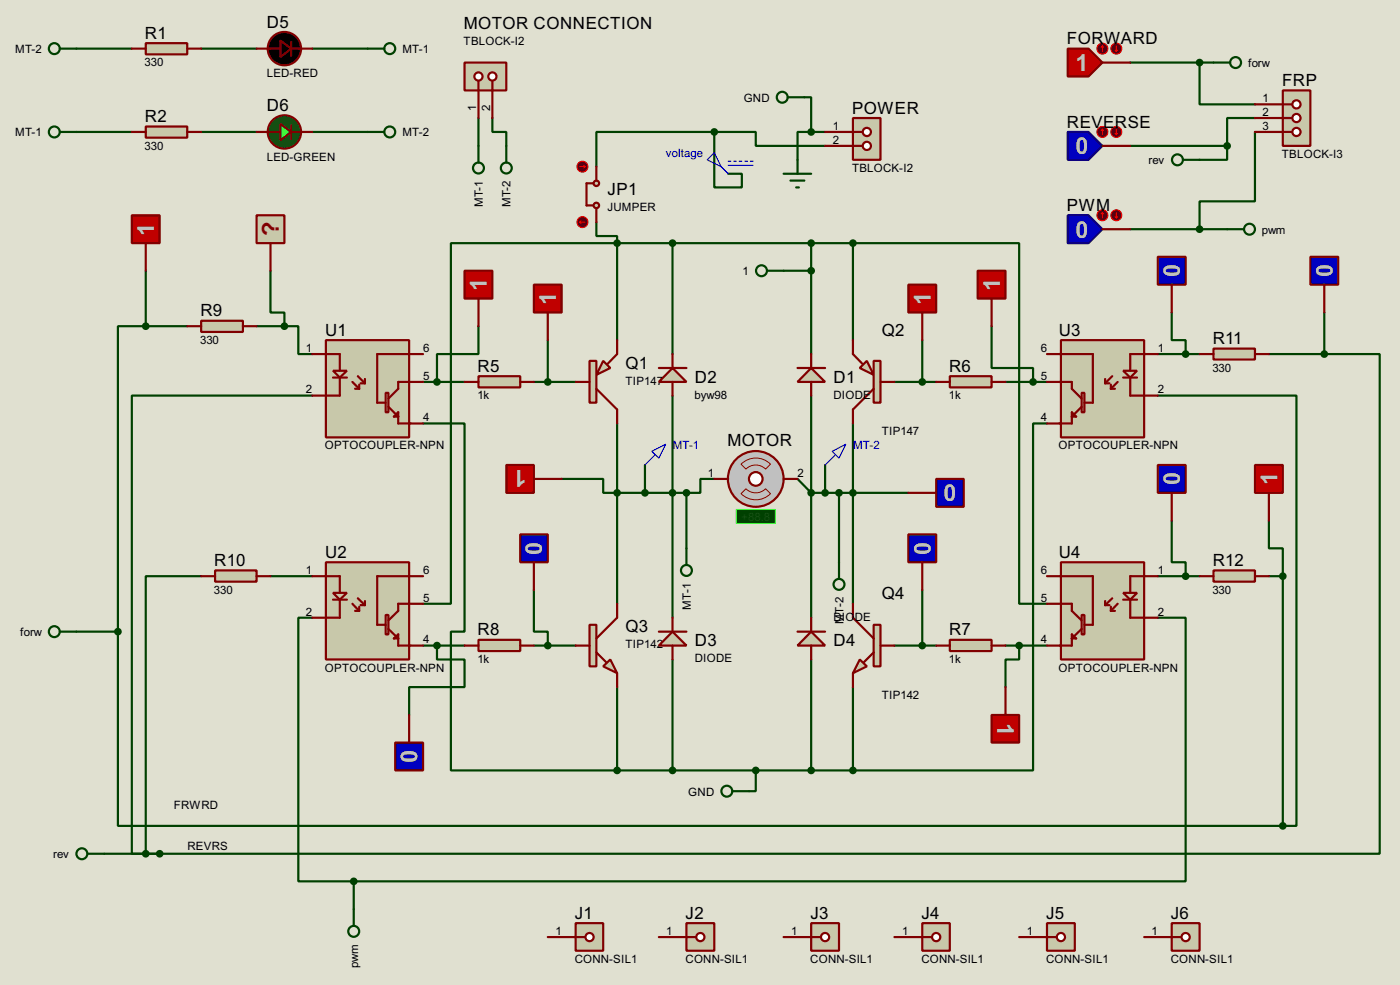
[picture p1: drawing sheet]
<svg xmlns="http://www.w3.org/2000/svg" width="256mm" height="180mm" viewBox="0 0 256 180" stroke-linecap="round" stroke-linejoin="round" font-family="sans-serif">
<path d="M0 0h256.5v180.3h-256.5z" fill="#e0e0d0"/>
<g fill="none" stroke="#004000" stroke-width=".4">
<path d="M14 8.9h10.2M36.9 8.9h10.1M57.2 8.9h10.2M147.4 17.8h1.2v6.4M207.1 11.5h15.2M219.8 11.5v7.6h10.1M14 24.2h10.2M36.9 24.2h10.1M57.2 24.2h10.2M87.7 21.6v5.1M90.2 21.6v2.6h2.6v2.5M130.9 24.2v10.1h5v-2.5h-2.5"/>
<path d="M130.9 24.2h7.6v2.5h12.7M130.9 24.2h-21.6v6.3M148.6 24.2h-2.5v5.1M148.6 24.2h2.6M207.1 26.7h17.7M224.8 26.7v2.6h-5M229.9 21.6h-5.1v5.1M229.9 24.2v12.7h-10.1v5.1M26.7 59.7h-5.1v55.9M26.7 59.7h7.6M26.7 49.6v10.1M47 59.7h5.1"/>
<path d="M49.6 49.6v7.6h2.5v2.5M52.1 59.7h2.6v5.1h2.5M87.7 59.7v5.1h-7.6v5.1M109.3 40.7v2.5h3.8v1.3M113.1 44.5h-30.5v66h-5.1M113.1 44.5v17.8M113.1 44.5h43.2M123.2 44.5v20.3M143.6 49.6h5M148.6 44.5v20.3M156.3 44.5h30.4v66h5.1M156.3 44.5v17.8"/>
<path d="M181.7 59.7v7.7h7.6v2.5M207.1 42h17.7M214.7 57.2v5.1h2.5v2.5M242.6 57.2v7.6M57.2 72.4h-33v83.9h2.5v-50.8h10.2M77.5 77.5h7.6v38.1h-2.5v25.4h30.5M77.5 69.9h7.6M97.8 69.9h7.7M100.4 62.3v7.6M113.1 77.5v33M123.2 72.4v40.7M148.6 72.4v40.7"/>
<path d="M156.3 77.5v33M163.9 69.9h7.6M169 62.3v7.6M184.2 69.9h7.6M191.8 77.5h-2.5v63.5h-33M212.1 72.4h25.4v78.8h-2.5M212.1 64.8h7.7M232.5 64.8h10.1M242.6 64.8h10.2v91.5h-233.7M102.9 87.7h7.6v2.5h15.3M118.2 85.1v5.1M125.8 90.2v10.2"/>
<path d="M130.9 87.7h-2.6v2.5h-2.5M146.1 87.7l2.5 2.5h17.8M151.2 85.1v5.1M153.7 90.2v12.7M214.7 95.3v7.6h2.5v2.6M232.5 95.3v5.1h2.5v5.1M14 115.6h7.6M21.6 115.6v35.6h213.4M49.6 105.5h7.6M57.2 113.1h-2.5v48.2h10.1M77.5 118.2h7.6M80.1 118.2v2.5h5v5.1h-10.1v5.1"/>
<path d="M97.8 108v7.6h2.6v2.6M97.8 118.2h7.7M163.9 118.2h7.6M169 108v10.2M184.2 118.2h7.6M186.7 118.2v2.5h-2.5v5.1M212.1 113.1h5.1v48.2h-152.4M212.1 105.5h7.7M232.5 105.5h2.5M235 105.5v45.7M113.1 125.8v15.2M123.2 120.7v20.3"/>
<path d="M148.6 120.7v20.3M156.3 125.8v15.2M113.1 141h43.2M138.5 141v3.8h-1.3M64.8 161.3v5.1"/>
</g>
<path d="M110.5 66.1l1.3 1.3-2.5 1.2z" fill="#c8c8aa" stroke="#800000" stroke-width=".4"/>
<path d="M108 66.1h1.3v7.6h-1.3z" fill="#c8c8aa" stroke="#800000" stroke-width=".4"/>
<path d="M105.5 69.9h2.5M109.3 71.2l3.8 3.8v2.5M113.1 62.3v2.5l-1.8 1.8" fill="none" stroke="#800000" stroke-width=".4"/>
<path d="M157.5 67.4l1.3-1.3 1.3 2.5z" fill="#c8c8aa" stroke="#800000" stroke-width=".4"/>
<path d="M160.1 66.1h1.2v7.6h-1.2z" fill="#c8c8aa" stroke="#800000" stroke-width=".4"/>
<path d="M156.3 62.3v2.5l1.7 1.8M160.1 71.2l-3.8 3.8v2.5M161.3 69.9h2.6" fill="none" stroke="#800000" stroke-width=".4"/>
<path d="M110.5 122l1.3-1.3 1.3 2.5z" fill="#c8c8aa" stroke="#800000" stroke-width=".4"/>
<path d="M108 114.4h1.3v7.6h-1.3z" fill="#c8c8aa" stroke="#800000" stroke-width=".4"/>
<path d="M105.5 118.2h2.5M109.3 119.4l1.8 1.8M113.1 110.5v2.6l-3.8 3.8M113.1 123.2v2.6" fill="none" stroke="#800000" stroke-width=".4"/>
<path d="M157.5 120.7l1.3 1.3-2.5 1.2z" fill="#c8c8aa" stroke="#800000" stroke-width=".4"/>
<path d="M160.1 114.4h1.2v7.6h-1.2z" fill="#c8c8aa" stroke="#800000" stroke-width=".4"/>
<path d="M156.3 110.5v2.6l3.8 3.8M160.1 119.4l-1.8 1.8M161.3 118.2h2.6M156.3 123.2v2.6" fill="none" stroke="#800000" stroke-width=".4"/>
<g fill="#004000" stroke="#004000" stroke-width=".4">
<circle cx="113" cy="90.2" r=".5"/>
<circle cx="156.2" cy="90.2" r=".5"/>
<circle cx="113" cy="44.5" r=".5"/>
<circle cx="156.2" cy="44.5" r=".5"/>
<circle cx="113" cy="141" r=".5"/>
<circle cx="156.2" cy="141" r=".5"/>
</g>
<path d="M87.7 68.9h7.6v2h-7.6z" fill="#c8c8aa" stroke="#800000" stroke-width=".4"/>
<path d="M85.1 69.9h2.6M95.3 69.9h2.5" fill="none" stroke="#800000" stroke-width=".4"/>
<path d="M174 68.9h7.7v2h-7.7z" fill="#c8c8aa" stroke="#800000" stroke-width=".4"/>
<path d="M171.5 69.9h2.5M181.7 69.9h2.5" fill="none" stroke="#800000" stroke-width=".4"/>
<path d="M174 117.1h7.7v2.1h-7.7z" fill="#c8c8aa" stroke="#800000" stroke-width=".4"/>
<path d="M171.5 118.2h2.5M181.7 118.2h2.5" fill="none" stroke="#800000" stroke-width=".4"/>
<path d="M87.7 117.1h7.6v2.1h-7.6z" fill="#c8c8aa" stroke="#800000" stroke-width=".4"/>
<path d="M85.1 118.2h2.6M95.3 118.2h2.5" fill="none" stroke="#800000" stroke-width=".4"/>
<path d="M59.7 62.3h15.3v17.8h-15.3z" fill="#c8c8aa" stroke="#800000" stroke-width=".4"/>
<path d="M61 67.9h2.6l-1.3 1.2z" fill="#c8c8aa" stroke="#800000" stroke-width=".4"/>
<g fill="none" stroke="#800000" stroke-width=".4">
<path d="M57.2 64.8h5.1v3.1M61 69.1h2.6M62.3 69.1v3.3h-5.1M64.6 69.9l1.2 1.3M65.1 71.2h.7M65.6 68.9l1.3 1.3M65.8 70.4v.8M66.1 70.2h.8M66.9 69.4v.8M70.7 71.9h.5v3.6h-.5zM71.2 74.5l1.8 1.8h-.8l.8-.8v2h4.5M77.5 69.9h-4.5v1.3l-1.8 1.8"/>
<path d="M77.5 64.8h-8.4v8.9h1.6"/>
</g>
<path d="M59.7 102.9h15.3v17.8h-15.3z" fill="#c8c8aa" stroke="#800000" stroke-width=".4"/>
<path d="M61 108.5h2.6l-1.3 1.3z" fill="#c8c8aa" stroke="#800000" stroke-width=".4"/>
<g fill="none" stroke="#800000" stroke-width=".4">
<path d="M57.2 105.5h5.1v3M61 109.8h2.6M62.3 109.8v3.3h-5.1M64.6 110.5l1.2 1.3M65.1 111.8h.7M65.6 109.5l1.3 1.3M65.8 111.1v.7M66.1 110.8h.8M66.9 110v.8M70.7 112.6h.5v3.5h-.5zM71.2 115.1l1.8 1.8h-.8l.8-.8v2.1h4.5M77.5 110.5h-4.5v1.3l-1.8 1.8"/>
<path d="M77.5 105.5h-8.4v8.9h1.6"/>
</g>
<path d="M194.4 62.3h15.2v17.8h-15.2z" fill="#c8c8aa" stroke="#800000" stroke-width=".4"/>
<path d="M205.8 67.9h2.5l-1.2 1.2z" fill="#c8c8aa" stroke="#800000" stroke-width=".4"/>
<g fill="none" stroke="#800000" stroke-width=".4">
<path d="M191.8 69.9h4.6v1.3l1.8 1.8M191.8 64.8h8.4v8.9h-1.5M198.2 71.9h.5v3.6h-.5zM198.2 74.5l-1.8 1.8h.8l-.8-.8v2h-4.6M202.5 69.4v.8M202.5 70.2h.8M203.5 70.4v.8M203.5 71.2h.8M203.8 68.9l-1.3 1.3M204.8 69.9l-1.3 1.3M205.8 69.1h2.5M207.1 69.1v3.3h5"/>
<path d="M212.1 64.8h-5v3.1"/>
</g>
<path d="M194.4 102.9h15.2v17.8h-15.2z" fill="#c8c8aa" stroke="#800000" stroke-width=".4"/>
<path d="M205.8 108.5h2.5l-1.2 1.3z" fill="#c8c8aa" stroke="#800000" stroke-width=".4"/>
<g fill="none" stroke="#800000" stroke-width=".4">
<path d="M191.8 110.5h4.6v1.3l1.8 1.8M191.8 105.5h8.4v8.9h-1.5M198.2 112.6h.5v3.5h-.5zM198.2 115.1l-1.8 1.8h.8l-.8-.8v2.1h-4.6M202.5 110v.8M202.5 110.8h.8M203.5 111.1v.7M203.5 111.8h.8M203.8 109.5l-1.3 1.3M204.8 110.5l-1.3 1.3M205.8 109.8h2.5M207.1 109.8v3.3h5"/>
<path d="M212.1 105.5h-5v3"/>
</g>
<path d="M36.9 58.7h7.6v2.1h-7.6z" fill="#c8c8aa" stroke="#800000" stroke-width=".4"/>
<path d="M34.3 59.7h2.6M44.5 59.7h2.5" fill="none" stroke="#800000" stroke-width=".4"/>
<path d="M39.4 104.4h7.6v2.1h-7.6z" fill="#c8c8aa" stroke="#800000" stroke-width=".4"/>
<path d="M36.9 105.5h2.5M47 105.5h2.6" fill="none" stroke="#800000" stroke-width=".4"/>
<path d="M222.3 63.8h7.6v2h-7.6z" fill="#c8c8aa" stroke="#800000" stroke-width=".4"/>
<path d="M219.8 64.8h2.5M229.9 64.8h2.6" fill="none" stroke="#800000" stroke-width=".4"/>
<path d="M222.3 104.4h7.6v2.1h-7.6z" fill="#c8c8aa" stroke="#800000" stroke-width=".4"/>
<path d="M219.8 105.5h2.5M229.9 105.5h2.6" fill="none" stroke="#800000" stroke-width=".4"/>
<g fill="#004000" stroke="#004000" stroke-width=".4">
<circle cx="26.7" cy="156.3" r=".5"/>
<circle cx="235" cy="151.2" r=".5"/>
</g>
<path d="M148.6 67.4l2.6 2.5h-5.1z" fill="#c8c8aa" stroke="#800000" stroke-width=".4"/>
<path d="M146.1 67.4h5.1M148.6 64.8v2.6M148.6 69.9v2.5" fill="none" stroke="#800000" stroke-width=".4"/>
<path d="M123.2 67.4l2.6 2.5h-5.1z" fill="#c8c8aa" stroke="#800000" stroke-width=".4"/>
<path d="M120.7 67.4h5.1M123.2 64.8v2.6M123.2 69.9v2.5" fill="none" stroke="#800000" stroke-width=".4"/>
<path d="M123.2 115.6l2.6 2.6h-5.1z" fill="#c8c8aa" stroke="#800000" stroke-width=".4"/>
<path d="M120.7 115.6h5.1M123.2 113.1v2.5M123.2 118.2v2.5" fill="none" stroke="#800000" stroke-width=".4"/>
<path d="M148.6 115.6l2.6 2.6h-5.1z" fill="#c8c8aa" stroke="#800000" stroke-width=".4"/>
<path d="M146.1 115.6h5.1M148.6 113.1v2.5M148.6 118.2v2.5" fill="none" stroke="#800000" stroke-width=".4"/>
<g fill="#004000" stroke="#004000" stroke-width=".4">
<circle cx="148.6" cy="44.5" r=".5"/>
<circle cx="123.2" cy="44.5" r=".5"/>
<circle cx="123.2" cy="90.2" r=".5"/>
<circle cx="148.6" cy="90.2" r=".5"/>
<circle cx="148.6" cy="141" r=".5"/>
<circle cx="123.2" cy="141" r=".5"/>
</g>
<path d="M129.6 29.3l1.3-1.3 1.2 2.5zM132.1 30.5l1.3 1.3M133.4 29.5h.5M133.4 30.3h4.6M134.4 29.5h.5M135.4 29.5h.5M136.5 29.5h.5M137.5 29.5h.5" fill="none" stroke="#0000c0" stroke-width=".2"/>
<path d="M134.9 93.3h7.1v2.5h-7.1z" fill="#004000" stroke="#0f0" stroke-width=".2"/>
<circle cx="138.4" cy="87.7" r="5.1" fill="#c0c0c0" stroke="#800000" stroke-width=".4"/>
<path d="M135.8 90.4l.9-.9a2.54 2.54 0 0 0 3.6 0l.9 .9a3.8 3.8 0 0 1-5.4 0zM135.8 85a3.8 3.8 0 0 1 5.4 0l-.9 .9a2.54 2.54 0 0 0-3.6 0z" fill="none" stroke="#800000" stroke-width=".18"/>
<circle cx="138.4" cy="87.7" r="1.25" fill="#feffff" stroke="#800000" stroke-width=".4"/>
<path d="M130.9 87.7h2.5M143.6 87.7h2.5" fill="none" stroke="#800000" stroke-width=".4"/>
<path d="M156.3 21.6h5v7.7h-5z" fill="#c8c8aa" stroke="#800000" stroke-width=".4"/>
<path d="M156.3 24.2h1.7" fill="none" stroke="#800000" stroke-width=".4"/>
<circle cx="158.8" cy="24.2" r=".75" fill="#feffff" stroke="#800000" stroke-width=".4"/>
<path d="M156.3 26.7h1.7" fill="none" stroke="#800000" stroke-width=".4"/>
<circle cx="158.8" cy="26.7" r=".75" fill="#feffff" stroke="#800000" stroke-width=".4"/>
<path d="M108.8 33.6h-1.3v4h1.3M151.2 24.2h5.1M151.2 26.7h5.1" fill="none" stroke="#800000" stroke-width=".4"/>
<g fill="none" stroke="#004000" stroke-width=".4">
<path d="M143.6 31.8h5M144.8 33.1h2.6M145.9 34.3h.5M146.1 29.3v2.5M140.5 49.6h3.1"/>
<circle cx="139.5" cy="49.6" r="1"/>
</g>
<circle cx="148.6" cy="49.6" r=".5" fill="#004000" stroke="#004000" stroke-width=".4"/>
<g fill="#c8c8aa" stroke="#800000" stroke-width=".4">
<circle cx="109.2" cy="37.6" r=".5"/>
<circle cx="109.2" cy="33.6" r=".5"/>
</g>
<path d="M109.3 30.5v2.6M109.3 38.2v2.5" fill="none" stroke="#800000" stroke-width=".4"/>
<circle cx="106.7" cy="40.7" r="1" fill="#400000" stroke="#f00" stroke-width=".2"/>
<path d="M106.2 40.7l.3 .2M106.2 40.7h1M106.5 40.4l-.3 .3" fill="none" stroke="#f00" stroke-width=".2"/>
<circle cx="106.7" cy="30.5" r="1" fill="#400000" stroke="#f00" stroke-width=".2"/>
<path d="M106.2 30.5h1M107 30.3l.2 .2M107.2 30.5l-.2 .3" fill="none" stroke="#f00" stroke-width=".2"/>
<g fill="#004000" stroke="#004000" stroke-width=".4">
<circle cx="130.8" cy="24.2" r=".5"/>
<circle cx="148.6" cy="24.2" r=".5"/>
</g>
<g fill="none" stroke="#004000" stroke-width=".4">
<path d="M144.3 17.8h3.1"/>
<circle cx="143.3" cy="17.8" r="1"/>
</g>
<path d="M195.6 8.9h3.8l2.6 2.6-2.6 2.5h-3.8z" fill-rule="evenodd" fill="#c00000" stroke="#800000" stroke-width=".4"/>
<path d="M202 11.5h5.1" fill="none" stroke="#800000" stroke-width=".4"/>
<circle cx="201.9" cy="8.9" r="1" fill="#400000" stroke="#f00" stroke-width=".2"/>
<path d="M202 8.4l-.3 .3M202 8.4l.2 .3M202 8.4v1.1" fill="none" stroke="#f00" stroke-width=".2"/>
<circle cx="204.5" cy="8.9" r="1" fill="#400000" stroke="#f00" stroke-width=".2"/>
<path d="M204.3 9.2l.2 .3M204.5 8.4v1.1M204.8 9.2l-.3 .3" fill="none" stroke="#f00" stroke-width=".2"/>
<path d="M195.6 24.2h3.8l2.6 2.5-2.6 2.6h-3.8z" fill-rule="evenodd" fill="#0000c0" stroke="#000080" stroke-width=".4"/>
<path d="M202 26.7h5.1" fill="none" stroke="#800000" stroke-width=".4"/>
<circle cx="201.9" cy="24.2" r="1" fill="#400000" stroke="#f00" stroke-width=".2"/>
<path d="M202 23.7l-.3 .2M202 23.7l.2 .2M202 23.7v1" fill="none" stroke="#f00" stroke-width=".2"/>
<circle cx="204.5" cy="24.2" r="1" fill="#400000" stroke="#f00" stroke-width=".2"/>
<path d="M204.3 24.4l.2 .3M204.5 23.7v1M204.8 24.4l-.3 .3" fill="none" stroke="#f00" stroke-width=".2"/>
<path d="M195.6 39.4h3.8l2.6 2.6-2.6 2.5h-3.8z" fill-rule="evenodd" fill="#0000c0" stroke="#000080" stroke-width=".4"/>
<path d="M202 42h5.1" fill="none" stroke="#800000" stroke-width=".4"/>
<circle cx="201.9" cy="39.4" r="1" fill="#400000" stroke="#f00" stroke-width=".2"/>
<path d="M202 38.9l-.3 .3M202 38.9l.2 .3M202 38.9v1" fill="none" stroke="#f00" stroke-width=".2"/>
<circle cx="204.5" cy="39.4" r="1" fill="#400000" stroke="#f00" stroke-width=".2"/>
<path d="M204.3 39.7l.2 .2M204.5 38.9v1M204.8 39.7l-.3 .2" fill="none" stroke="#f00" stroke-width=".2"/>
<path d="M97.8 52.1h5.1v5.1h-5.1z" fill-rule="evenodd" fill="#c00000" stroke="#800000" stroke-width=".4"/>
<path d="M100.4 57.2v5.1" fill="none" stroke="#800000" stroke-width=".4"/>
<circle cx="100.3" cy="69.9" r=".5" fill="#004000" stroke="#004000" stroke-width=".4"/>
<path d="M166.4 97.8h5.1v5.1h-5.1z" fill-rule="evenodd" fill="#0000c0" stroke="#800000" stroke-width=".4"/>
<path d="M169 102.9v5.1" fill="none" stroke="#800000" stroke-width=".4"/>
<circle cx="168.9" cy="118.2" r=".5" fill="#004000" stroke="#004000" stroke-width=".4"/>
<path d="M166.4 52.1h5.1v5.1h-5.1z" fill-rule="evenodd" fill="#c00000" stroke="#800000" stroke-width=".4"/>
<path d="M169 57.2v5.1" fill="none" stroke="#800000" stroke-width=".4"/>
<circle cx="168.9" cy="69.9" r=".5" fill="#004000" stroke="#004000" stroke-width=".4"/>
<path d="M95.3 97.8h5.1v5.1h-5.1z" fill-rule="evenodd" fill="#0000c0" stroke="#800000" stroke-width=".4"/>
<path d="M97.8 102.9v5.1" fill="none" stroke="#800000" stroke-width=".4"/>
<g fill="#004000" stroke="#004000" stroke-width=".4">
<circle cx="100.3" cy="118.2" r=".5"/>
<circle cx="29.2" cy="156.3" r=".5"/>
<circle cx="64.8" cy="161.3" r=".5"/>
</g>
<g fill="none" stroke="#004000" stroke-width=".4">
<path d="M216.7 29.3h3.1M224.8 42h3.1M16.1 156.3h3M64.8 166.4v3.1"/>
<circle cx="215.7" cy="29.3" r="1"/>
<circle cx="228.9" cy="42" r="1"/>
<circle cx="15" cy="156.3" r="1"/>
<circle cx="64.8" cy="170.5" r="1"/>
</g>
<path d="M171.5 87.7h5.1v5.1h-5.1z" fill-rule="evenodd" fill="#0000c0" stroke="#800000" stroke-width=".4"/>
<path d="M166.4 90.2h5.1" fill="none" stroke="#800000" stroke-width=".4"/>
<path d="M92.8 85.1h5v5.1h-5z" fill-rule="evenodd" fill="#c00000" stroke="#800000" stroke-width=".4"/>
<path d="M97.8 87.7h5.1" fill="none" stroke="#800000" stroke-width=".4"/>
<path d="M24.2 39.4h5.1v5.1h-5.1z" fill-rule="evenodd" fill="#c00000" stroke="#800000" stroke-width=".4"/>
<path d="M26.7 44.5v5.1" fill="none" stroke="#800000" stroke-width=".4"/>
<circle cx="26.7" cy="59.7" r=".5" fill="#004000" stroke="#004000" stroke-width=".4"/>
<path d="M229.9 85.1h5.1v5.1h-5.1z" fill-rule="evenodd" fill="#c00000" stroke="#800000" stroke-width=".4"/>
<path d="M232.5 90.2v5.1" fill="none" stroke="#800000" stroke-width=".4"/>
<g fill="#004000" stroke="#004000" stroke-width=".4">
<circle cx="235" cy="105.5" r=".5"/>
<circle cx="21.6" cy="115.6" r=".5"/>
</g>
<g fill="none" stroke="#004000" stroke-width=".4">
<path d="M222.3 11.5h3.1M11 115.6h3"/>
<circle cx="226.3" cy="11.5" r="1"/>
<circle cx="9.9" cy="115.6" r="1"/>
</g>
<path d="M240.1 47h5.1v5.1h-5.1z" fill-rule="evenodd" fill="#0000c0" stroke="#800000" stroke-width=".4"/>
<path d="M242.6 52.1v5.1" fill="none" stroke="#800000" stroke-width=".4"/>
<circle cx="242.6" cy="64.8" r=".5" fill="#004000" stroke="#004000" stroke-width=".4"/>
<path d="M212.1 47h5.1v5.1h-5.1z" fill-rule="evenodd" fill="#0000c0" stroke="#800000" stroke-width=".4"/>
<path d="M214.7 52.1v5.1" fill="none" stroke="#800000" stroke-width=".4"/>
<circle cx="217.2" cy="64.8" r=".5" fill="#004000" stroke="#004000" stroke-width=".4"/>
<path d="M212.1 85.1h5.1v5.1h-5.1z" fill-rule="evenodd" fill="#0000c0" stroke="#800000" stroke-width=".4"/>
<path d="M214.7 90.2v5.1" fill="none" stroke="#800000" stroke-width=".4"/>
<circle cx="217.2" cy="105.5" r=".5" fill="#004000" stroke="#004000" stroke-width=".4"/>
<path d="M85.1 49.6h5.1v5.1h-5.1z" fill-rule="evenodd" fill="#c00000" stroke="#800000" stroke-width=".4"/>
<path d="M87.7 54.7v5" fill="none" stroke="#800000" stroke-width=".4"/>
<circle cx="80" cy="69.9" r=".5" fill="#004000" stroke="#004000" stroke-width=".4"/>
<path d="M72.4 135.9h5.1v5.1h-5.1z" fill-rule="evenodd" fill="#0000c0" stroke="#800000" stroke-width=".4"/>
<path d="M75 130.9v5" fill="none" stroke="#800000" stroke-width=".4"/>
<circle cx="80" cy="118.2" r=".5" fill="#004000" stroke="#004000" stroke-width=".4"/>
<path d="M181.7 130.9h5v5h-5z" fill-rule="evenodd" fill="#c00000" stroke="#800000" stroke-width=".4"/>
<path d="M184.2 125.8v5.1" fill="none" stroke="#800000" stroke-width=".4"/>
<circle cx="186.7" cy="118.2" r=".5" fill="#004000" stroke="#004000" stroke-width=".4"/>
<path d="M179.1 49.6h5.1v5.1h-5.1z" fill-rule="evenodd" fill="#c00000" stroke="#800000" stroke-width=".4"/>
<path d="M181.7 54.7v5" fill="none" stroke="#800000" stroke-width=".4"/>
<circle cx="189.2" cy="69.9" r=".5" fill="#004000" stroke="#004000" stroke-width=".4"/>
<path d="M47 39.4h5.1v5.1h-5.1z" fill-rule="evenodd" fill="#c8c8aa" stroke="#800000" stroke-width=".4"/>
<path d="M49.6 44.5v5.1" fill="none" stroke="#800000" stroke-width=".4"/>
<g fill="#004000" stroke="#004000" stroke-width=".4">
<circle cx="52.1" cy="59.7" r=".5"/>
<circle cx="118.1" cy="90.2" r=".5"/>
<circle cx="151.1" cy="90.2" r=".5"/>
<circle cx="138.4" cy="141" r=".5"/>
</g>
<path d="M119.4 82.6l2.6-1.3-1.3 2.6zM119.9 83.4l-1.7 1.7M152.5 82.6l2.5-1.3-1.3 2.6zM153 83.4l-1.8 1.7" fill="none" stroke="#0000c0" stroke-width=".2"/>
<g fill="none" stroke="#004000" stroke-width=".4">
<path d="M134.2 144.8h3"/>
<circle cx="133.1" cy="144.8" r="1"/>
</g>
<path d="M235 16.6h5.1v10.1h-5.1z" fill="#c8c8aa" stroke="#800000" stroke-width=".4"/>
<path d="M235 19.1h1.8" fill="none" stroke="#800000" stroke-width=".4"/>
<circle cx="237.5" cy="19.1" r=".75" fill="#feffff" stroke="#800000" stroke-width=".4"/>
<path d="M235 21.6h1.8" fill="none" stroke="#800000" stroke-width=".4"/>
<circle cx="237.5" cy="21.6" r=".75" fill="#feffff" stroke="#800000" stroke-width=".4"/>
<path d="M235 24.2h1.8" fill="none" stroke="#800000" stroke-width=".4"/>
<circle cx="237.5" cy="24.2" r=".75" fill="#feffff" stroke="#800000" stroke-width=".4"/>
<path d="M47 8.9h4.4M53.4 7.7v2.5M53.4 8.9h3.8M229.9 19.1h5.1M229.9 21.6h5.1M229.9 24.2h5.1" fill="none" stroke="#800000" stroke-width=".4"/>
<g fill="#004000" stroke="#004000" stroke-width=".4">
<circle cx="219.7" cy="11.5" r=".5"/>
<circle cx="224.8" cy="26.7" r=".5"/>
<circle cx="219.7" cy="42" r=".5"/>
<circle cx="125.7" cy="90.2" r=".5"/>
<circle cx="153.7" cy="90.2" r=".5"/>
</g>
<g fill="none" stroke="#004000" stroke-width=".4">
<path d="M125.8 100.4v3M153.7 102.9v3.1"/>
<circle cx="125.7" cy="104.4" r="1"/>
<circle cx="153.7" cy="107" r="1"/>
</g>
<g fill="#000" stroke="#800000" stroke-width=".4">
<path d="M51.4 7.4l2 1.5-2 1.6z"/>
<circle cx="52.1" cy="8.9" r="3.1"/>
</g>
<circle cx="52.1" cy="24.2" r="3.1" fill="#008000" stroke="#800000" stroke-width=".4"/>
<path d="M49.1 24.2h2.3M53.4 22.9v2.6M53.4 24.2h1.8" fill="none" stroke="#800000" stroke-width=".4"/>
<path d="M51.4 22.7l2 1.5-2 1.5z" fill="#0f0" stroke="#800000" stroke-width=".4"/>
<path d="M47 24.2h2.6M54.7 24.2h2.5" fill="none" stroke="#800000" stroke-width=".4"/>
<path d="M26.7 7.9h7.6v2.1h-7.6z" fill="#c8c8aa" stroke="#800000" stroke-width=".4"/>
<path d="M24.2 8.9h2.5M34.3 8.9h2.6" fill="none" stroke="#800000" stroke-width=".4"/>
<path d="M26.7 23.2h7.6v2h-7.6z" fill="#c8c8aa" stroke="#800000" stroke-width=".4"/>
<path d="M24.2 24.2h2.5M34.3 24.2h2.6" fill="none" stroke="#800000" stroke-width=".4"/>
<g fill="none" stroke="#004000" stroke-width=".4">
<path d="M11 8.9h3M67.4 8.9h3M11 24.2h3M67.4 24.2h3"/>
<circle cx="9.9" cy="8.9" r="1"/>
<circle cx="71.4" cy="8.9" r="1"/>
<circle cx="9.9" cy="24.2" r="1"/>
<circle cx="71.4" cy="24.2" r="1"/>
</g>
<path d="M85.1 11.5h7.7v5.1h-7.7z" fill="#c8c8aa" stroke="#800000" stroke-width=".4"/>
<path d="M87.7 14.8v1.8" fill="none" stroke="#800000" stroke-width=".4"/>
<circle cx="87.6" cy="14" r=".75" fill="#feffff" stroke="#800000" stroke-width=".4"/>
<path d="M90.2 14.8v1.8" fill="none" stroke="#800000" stroke-width=".4"/>
<circle cx="90.2" cy="14" r=".75" fill="#feffff" stroke="#800000" stroke-width=".4"/>
<path d="M87.7 16.6v5M90.2 16.6v5" fill="none" stroke="#800000" stroke-width=".4"/>
<g fill="none" stroke="#004000" stroke-width=".4">
<path d="M87.7 26.7v3.1M92.8 26.7v3.1"/>
<circle cx="87.6" cy="30.8" r="1"/>
<circle cx="92.7" cy="30.8" r="1"/>
</g>
<path d="M105.5 169h5v5h-5z" fill="#c8c8aa" stroke="#800000" stroke-width=".4"/>
<path d="M105.5 171.5h1.7" fill="none" stroke="#800000" stroke-width=".4"/>
<circle cx="108" cy="171.5" r=".75" fill="#feffff" stroke="#800000" stroke-width=".4"/>
<path d="M100.4 171.5h5.1" fill="none" stroke="#800000" stroke-width=".4"/>
<path d="M125.8 169h5.1v5h-5.1z" fill="#c8c8aa" stroke="#800000" stroke-width=".4"/>
<path d="M125.8 171.5h1.8" fill="none" stroke="#800000" stroke-width=".4"/>
<circle cx="128.3" cy="171.5" r=".75" fill="#feffff" stroke="#800000" stroke-width=".4"/>
<path d="M120.7 171.5h5.1" fill="none" stroke="#800000" stroke-width=".4"/>
<path d="M148.6 169h5.1v5h-5.1z" fill="#c8c8aa" stroke="#800000" stroke-width=".4"/>
<path d="M148.6 171.5h1.8" fill="none" stroke="#800000" stroke-width=".4"/>
<circle cx="151.1" cy="171.5" r=".75" fill="#feffff" stroke="#800000" stroke-width=".4"/>
<path d="M143.6 171.5h5" fill="none" stroke="#800000" stroke-width=".4"/>
<path d="M169 169h5v5h-5z" fill="#c8c8aa" stroke="#800000" stroke-width=".4"/>
<path d="M169 171.5h1.7" fill="none" stroke="#800000" stroke-width=".4"/>
<circle cx="171.5" cy="171.5" r=".75" fill="#feffff" stroke="#800000" stroke-width=".4"/>
<path d="M163.9 171.5h5.1" fill="none" stroke="#800000" stroke-width=".4"/>
<path d="M191.8 169h5.1v5h-5.1z" fill="#c8c8aa" stroke="#800000" stroke-width=".4"/>
<path d="M191.8 171.5h1.8" fill="none" stroke="#800000" stroke-width=".4"/>
<circle cx="194.3" cy="171.5" r=".75" fill="#feffff" stroke="#800000" stroke-width=".4"/>
<path d="M186.7 171.5h5.1" fill="none" stroke="#800000" stroke-width=".4"/>
<path d="M214.7 169h5.1v5h-5.1z" fill="#c8c8aa" stroke="#800000" stroke-width=".4"/>
<path d="M214.7 171.5h1.8" fill="none" stroke="#800000" stroke-width=".4"/>
<circle cx="217.2" cy="171.5" r=".75" fill="#feffff" stroke="#800000" stroke-width=".4"/>
<path d="M209.6 171.5h5.1" fill="none" stroke="#800000" stroke-width=".4"/>
<g font-size="4.8" fill="#c0c0c0">
<text x="197" y="13">1</text>
<text x="197" y="28.2">0</text>
<text x="28.3" y="43.1" transform="rotate(-90 28.3 43.1)">1</text>
<text x="197" y="43.5">0</text>
<text x="89.2" y="53.3" transform="rotate(-90 89.2 53.3)">1</text>
<text x="183.2" y="53.3" transform="rotate(-90 183.2 53.3)">1</text>
<text x="216.2" y="50.7" transform="rotate(-90 216.2 50.7)">0</text>
<text x="244.2" y="50.7" transform="rotate(-90 244.2 50.7)">0</text>
<text x="101.9" y="55.8" transform="rotate(-90 101.9 55.8)">1</text>
<text x="170.5" y="55.8" transform="rotate(-90 170.5 55.8)">1</text>
<text x="96.5" y="86.1" transform="rotate(-180 96.5 86.1)">1</text>
<text x="216.2" y="88.8" transform="rotate(-90 216.2 88.8)">0</text>
<text x="234" y="88.8" transform="rotate(-90 234 88.8)">1</text>
<text x="172.9" y="91.8">0</text>
<text x="99.4" y="101.5" transform="rotate(-90 99.4 101.5)">0</text>
<text x="170.5" y="101.5" transform="rotate(-90 170.5 101.5)">0</text>
<text x="73.4" y="137.3" transform="rotate(90 73.4 137.3)">0</text>
<text x="182.7" y="132.3" transform="rotate(90 182.7 132.3)">1</text>
</g>
<text font-size="4.8" fill="#800000" x="51.1" y="43.2" transform="rotate(-90 51.1 43.2)">?</text>
<g font-size="3.5">
<text x="48.9" y="5.1">D5</text>
<text x="85" y="5.3">MOTOR CONNECTION</text>
<text x="26.6" y="7.1">R1</text>
<text x="195.5" y="8.1">FORWARD</text>
<text x="234.9" y="15.7">FRP</text>
<text x="26.6" y="22.4">R2</text>
<text x="48.9" y="20.3">D6</text>
<text x="156.1" y="20.8">POWER</text>
<text x="195.5" y="23.3">REVERSE</text>
<text x="111.3" y="35.8">JP1</text>
<text x="195.5" y="38.6">PWM</text>
<text x="36.7" y="57.9">R9</text>
<text x="59.6" y="61.4">U1</text>
<text x="161.6" y="61.4">Q2</text>
<text x="194" y="61.4">U3</text>
<text x="222.2" y="63">R11</text>
<text x="87.5" y="68.1">R5</text>
<text x="114.6" y="67.5">Q1</text>
<text x="127.3" y="70.1">D2</text>
<text x="152.7" y="70.1">D1</text>
<text x="173.9" y="68.1">R6</text>
<text x="133.3" y="81.7">MOTOR</text>
<text x="39.3" y="103.6">R10</text>
<text x="59.6" y="102.1">U2</text>
<text x="194" y="102.1">U4</text>
<text x="222.2" y="103.6">R12</text>
<text x="161.6" y="109.7">Q4</text>
<text x="87.5" y="116.3">R8</text>
<text x="114.6" y="115.8">Q3</text>
<text x="127.3" y="118.3">D3</text>
<text x="152.7" y="118.3">D4</text>
<text x="173.9" y="116.3">R7</text>
<text x="105.3" y="168.2">J1</text>
<text x="125.6" y="168.2">J2</text>
<text x="148.5" y="168.2">J3</text>
<text x="168.8" y="168.2">J4</text>
<text x="191.7" y="168.2">J5</text>
<text x="214.5" y="168.2">J6</text>
</g>
<g font-size="2.4">
<text x="2.8" y="9.7">MT-2</text>
<text x="73.7" y="9.7">MT-1</text>
<text x="84.9" y="8.2">TBLOCK-I2</text>
<text x="26.5" y="12.2">330</text>
<text x="48.9" y="14.1">LED-RED</text>
<text x="228.7" y="12.3">forw</text>
<text x="87.3" y="20.3" transform="rotate(-90 87.3 20.3)">1</text>
<text x="89.8" y="20.2" transform="rotate(-90 89.8 20.2)">2</text>
<text x="136.2" y="18.6">GND</text>
<text x="152.6" y="23.8">1</text>
<text x="231.3" y="18.7">1</text>
<text x="231.3" y="21.2">2</text>
<text x="231.3" y="23.8">3</text>
<text x="2.8" y="25">MT-1</text>
<text x="26.5" y="27.4">330</text>
<text x="48.9" y="29.4">LED-GREEN</text>
<text x="73.7" y="25">MT-2</text>
<text x="152.6" y="26.3">2</text>
<text x="234.8" y="28.9">TBLOCK-I3</text>
<text x="156.1" y="31.4">TBLOCK-I2</text>
<text x="210.4" y="30">rev</text>
<text x="88.5" y="37.9" transform="rotate(-90 88.5 37.9)">MT-1</text>
<text x="93.6" y="37.9" transform="rotate(-90 93.6 37.9)">MT-2</text>
<text x="111.3" y="38.6">JUMPER</text>
<text x="231.2" y="42.7">pwm</text>
<text x="136.1" y="50.4">1</text>
<text x="36.7" y="63">330</text>
<text x="56.1" y="64.4">1</text>
<text x="77.5" y="64.4">6</text>
<text x="190.7" y="64.4">6</text>
<text x="212.1" y="64.4">1</text>
<text x="56.1" y="72">2</text>
<text x="77.5" y="69.5">5</text>
<text x="114.6" y="70.4">TIP147</text>
<text x="190.7" y="69.5">5</text>
<text x="212.1" y="72">2</text>
<text x="222.1" y="68">330</text>
<text x="77.5" y="77.1">4</text>
<text x="87.5" y="73.1">1k</text>
<text x="127.3" y="73">byw98</text>
<text x="152.7" y="73">DIODE</text>
<text x="173.8" y="73.1">1k</text>
<text x="190.7" y="77.1">4</text>
<text x="59.5" y="82.2">OPTOCOUPLER-NPN</text>
<text x="161.5" y="79.7">TIP147</text>
<text x="193.9" y="82.2">OPTOCOUPLER-NPN</text>
<text x="129.7" y="87.3">1</text>
<text x="146.1" y="87.3">2</text>
<text x="56.1" y="105.1">1</text>
<text x="77.5" y="105.1">6</text>
<text x="190.7" y="105.1">6</text>
<text x="212.1" y="105.1">1</text>
<text x="39.2" y="108.7">330</text>
<text x="56.1" y="112.7">2</text>
<text x="77.5" y="110.1">5</text>
<text x="126.6" y="111.6" transform="rotate(-90 126.6 111.6)">MT-1</text>
<text x="152.7" y="113.6">DIODE</text>
<text x="190.7" y="110.1">5</text>
<text x="212.1" y="112.7">2</text>
<text x="222.1" y="108.7">330</text>
<text x="3.7" y="116.4">forw</text>
<text x="77.5" y="117.8">4</text>
<text x="114.6" y="118.7">TIP142</text>
<text x="154.5" y="114.1" transform="rotate(-90 154.5 114.1)">MT-2</text>
<text x="190.7" y="117.8">4</text>
<text x="59.5" y="122.9">OPTOCOUPLER-NPN</text>
<text x="87.5" y="121.4">1k</text>
<text x="127.3" y="121.2">DIODE</text>
<text x="173.8" y="121.4">1k</text>
<text x="193.9" y="122.9">OPTOCOUPLER-NPN</text>
<text x="161.5" y="128">TIP142</text>
<text x="31.8" y="148">FRWRD</text>
<text x="126.1" y="145.6">GND</text>
<text x="34.3" y="155.7">REVRS</text>
<text x="9.8" y="157.1">rev</text>
<text x="101.8" y="171.1">1</text>
<text x="122.1" y="171.1">1</text>
<text x="145" y="171.1">1</text>
<text x="165.3" y="171.1">1</text>
<text x="188.1" y="171.1">1</text>
<text x="211" y="171.1">1</text>
<text x="65.6" y="177.2" transform="rotate(-90 65.6 177.2)">pwm</text>
<text x="105.3" y="176.2">CONN-SIL1</text>
<text x="125.6" y="176.2">CONN-SIL1</text>
<text x="148.4" y="176.2">CONN-SIL1</text>
<text x="168.8" y="176.2">CONN-SIL1</text>
<text x="191.6" y="176.2">CONN-SIL1</text>
<text x="214.5" y="176.2">CONN-SIL1</text>
</g>
<g font-size="2.4" fill="#0000c0">
<text x="122" y="28.8">voltage</text>
<text x="123.2" y="82.1">MT-1</text>
<text x="156.3" y="82.1">MT-2</text>
</g>
<text font-size="2.4" fill="#008000" x="135.8" y="95.3">+88.8</text>
</svg>
